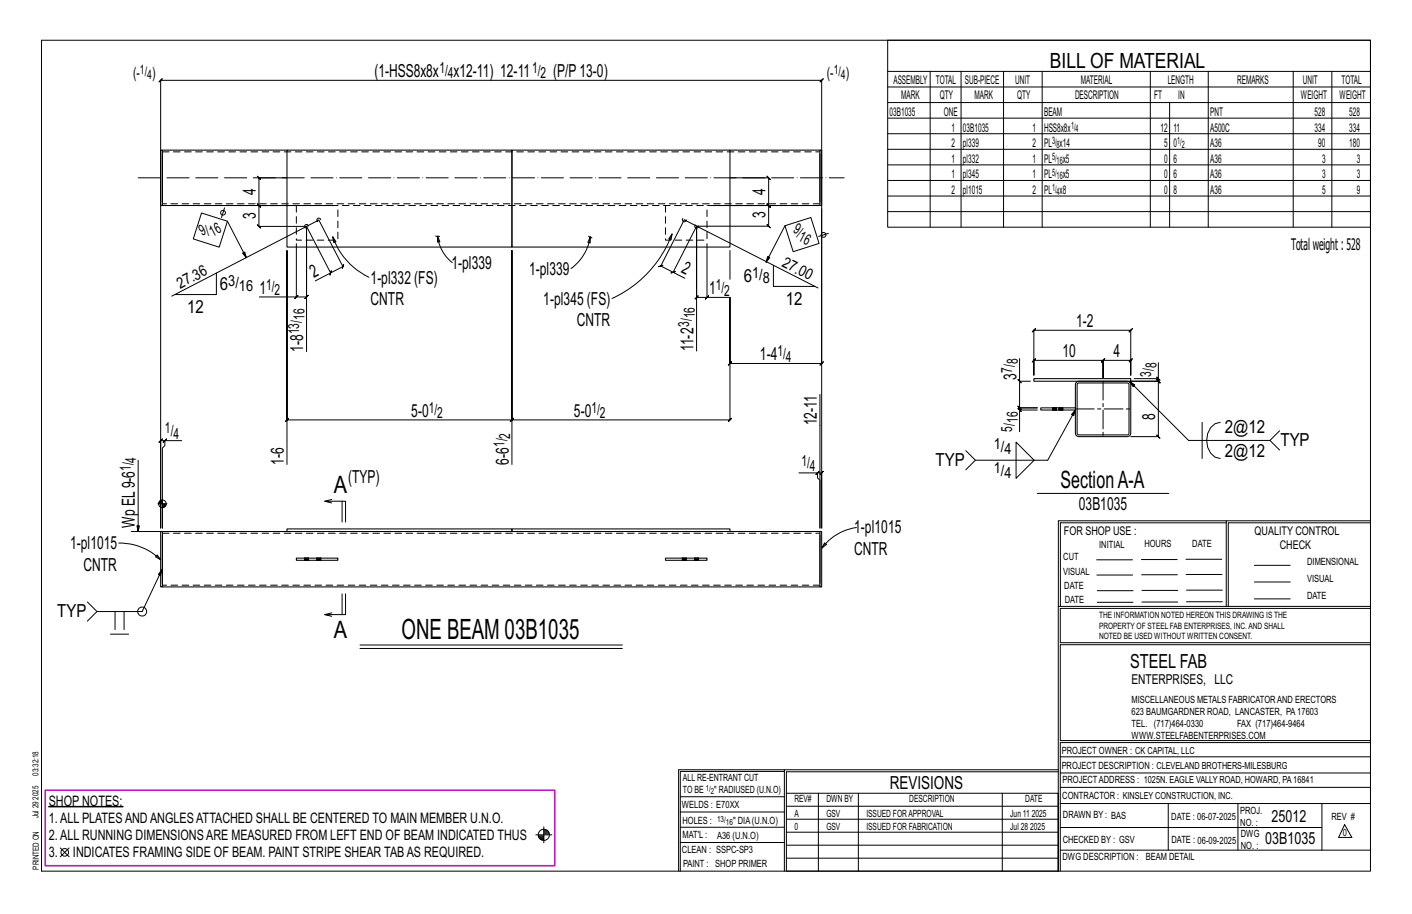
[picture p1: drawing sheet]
<svg xmlns="http://www.w3.org/2000/svg" width="432mm" height="279mm" viewBox="0 0 432 279" stroke-linecap="round" stroke-linejoin="round" font-family="sans-serif">
<path d="M14.9 246.5h22.7v.2h-22.7z" fill="#000" stroke="#000" stroke-width=".31"/>
<g fill="none" stroke="#000" stroke-width=".31">
<path d="M12.7 12.3h406.4v254h-406.4zM271.5 12.3h147.6v57.2h-147.6zM271.5 21.8h147.6M271.5 26.6h147.6M271.5 31.4h147.6M271.5 36.1h147.6M284.5 21.8v47.7M293.9 21.8v47.7M306.9 21.8v47.7M318.7 21.8v47.7M351.8 21.8v47.7M357.7 31.4v38.1"/>
<path d="M369.5 21.8v47.7M395.5 21.8v47.7M407.3 21.8v47.7M87.8 54.4h-8.6l-.5-.5 1 1-.5-.5v8.4l-.5-.5 1 1-.5-.5h23.1h-23.1l-.5-.5 1 1-.5-.5v6.4l-.5-.5 1 1-.5-.5h14.5l7.4 14.2-4.7 2.5M223.2 54.4h11.9l-.5-.5 1 1-.5-.5v8.4l-.5-.5 1 1-.5-.5h-17.8h17.8l-.5-.5 1 1-.5-.5v6.3l-.5-.5 1 1-.5-.5h-22.1M271.5 40.9h147.6M271.5 45.6h147.6M271.5 50.4h147.6M271.5 55.2h147.6M271.5 59.9h147.6M61.6 65.1l8 2.5-2.6 8-7.9-2.6zM68.7 63.5l-1 3"/>
<path d="M69.6 67.6l5.7 11.2-1.1-1.4 .6-.4 .5 1.8M90.6 74.5v16.3h-11.3M101.8 72.4l1 1.5-.7 .3zM101.8 72.4a21.6 21.6 0 0 0 11 12.3M133.2 72.1l.6 .1M133.8 72.2l.7 1.7-.7 .1zM133.8 72.2a12.1 12.1 0 0 0 4.5 8.1M133.8 72.2l.6 .1M156.6 76.6v65.4M180 72.2l.5 .3M180.5 72.5v1.8l-.7-.2zM180.5 72.5a14.8 14.8 0 0 1-5.9 9.6"/>
<path d="M180.5 72.5l.5 .3M205.5 71.5l-.3 1.8-.7-.3zM205.5 71.5a35.2 35.2 0 0 1-18.3 19.7M213 69.1v38.2M213 69.1l-7.2 14.1 3.6 1.9M213 69.1v21.8l-.5 .5 1-1-.5 .5h3.2M216.2 74.5v16.4h7M223.2 76.6v8.8zM240 69l8-2.5 2.5 7.9-7.9 2.5zM240 69l-5.7 11.2 .4-1.8 .7 .4-1.1 1.4M251.3 63.9v47.2l.5-.5-1 1 .5-.5h-28.1l.5-.5-1 1 .5-.5v-20.2v37.5l.5-.5-1 1 .5-.5h-66.6l.5-.5-1 1 .5-.5v-51.8v51.8l.5-.5-1 1 .5-.5h-68.8l.5-.5-1 1 .5-.5v-51.8v65.4M253.3 71.3l-2.9 1"/>
<path d="M271.5 64.7h147.6M66.2 83.5v6.5h-12.7M90.6 90.8l-.5 .5 1-1zM90.6 90.8h3.1l-.5 .5 1-1-.5 .5v-21.6v38.3M101.1 83.4l3.8-1.9-.2 .7 .4-1.4-.2 .7-7.4-14.2-45 23.2M101.3 82.8l-.4 1.3zM205.2 83.5l1.3-.5zM205.8 83.2l-3.7-1.9 .6-.2-1.3 .4 .7-.2 7.2-14.1 40.9 20.8M216.2 90.9l.5-.5-1 1zM236.5 81.1v6.5h12.7M311.3 116l1 1zM311.8 109.6v6.9h3.3"/>
<path d="M311.8 116.5v8.2l-.5-.5 1 1-.5-.5h5.4h-5.4l-.5-.5 1 1-.5-.5v.6M316.2 101l-.5 .5 1-1-.5 .5h29.6l-.5 .5 1-1-.5 .5v13.7v-4.5l.5-.5-1 1 .5-.5h-8.5l.5-.5-1 1 .5-.5v5.3v-5.3l.5-.5-1 1 .5-.5h-21.1l.5-.5-1 1 .5-.5v4.5zM345.5 116.7l1 1.5 .5-.6-1.5-.9 18 17.9h24.9l2.9-2.9M353.7 115.2l1 1zM354.2 115.7v.8l-.5-.5 1 1-.5-.5h-8.4h8.4l-.5-.5 1 1-.5-.5v17l-.5-.5 1 1-.5-.5h-8.4M354.2 110.9v4.8h-7.3M49.9 135.2l1-1zM50.4 134.7h-1.3l.5-.5-1 1 .5-.5v26.7v-136.8l-.5 .5 1-1-.5 .5h202.2l-.5 .5 1-1-.5 .5v136.8v-16.8l.5-.5-1 1 .5-.5h-1.3M55.6 134.7h-5.2v1.5l-.7 .7v24.5v-8.8M250.7 120.6v40.8v-14.6l-.7-.7v-1.5h-5.7M310.7 135.2l5.6 5.5-5.6 5.5zM311.3 124.8l1 1z"/>
<path d="M317.2 125.3h-5.4v6.7M328.9 125.3l-1.2 1.4 .6 .4 .6-1.8-8.5 15.4h-22.1l-3-2.9M367.6 129.1v11.1M373.2 129.1a5 5 0 0 0-4.2 5.5 5 5 0 0 0 4.2 5.6M388.4 134.6l2.9 3M42.3 140.7v21.8l-.4-1.8h.7l-.3 1.8M48.3 154h2.8M48.6 153.5v.5M48.8 153.2v.8M49 153v1M49.2 152.9v1.1M49.4 152.9v1.1"/>
<path d="M49.9 154v1.2M50.1 154v1.1M50.3 154v1M50.5 154v.8M50.7 154v.5M101.4 153.7l-2.1-.5h6.4v6.4M101.4 152.7l-2.1 .5M104.6 153.2v6.4M249.5 145.1l1-1zM298.3 140.7l-3 2.9M317.2 150.8h40.2M375 159.8h-50.7v25.6"/>
<path d="M375 159.2h-51.3l-.1 107.1M419.1 159.2h-44.1v26.2M419.1 159.8h-43.5v25.6M36.3 166a18 18 0 0 1 12.8 5.1M40.1 162.5h9.6M48.1 169.7l1 1.4-1.5-.9zM49.5 174.2l-1.1 1.4 .7 .3 .4-1.7-6 12.7h-13.9l-2.9-2.9M252.2 166l.5 .4-1.4 1.1zM261.9 161.3a16 16 0 0 0-10.6 6.2M335.4 171.1h10.9M335.4 175.8h11M349 171h11"/>
<path d="M349.1 175.7h11M362.7 171h10.9M362.7 175.6h11M383.6 172.8h11M383.6 177.9h11M29.6 186.9l-2.9 3M33.8 193.9h5.5M35.2 186.9v5.6M37.9 186.9v5.6M101.4 187.4l-2.1 .5M104.6 181.5v6.4M105.7 181.5v6.4h-6.4l2.1 .5"/>
<path d="M110.1 197.2h80.2M110.1 198.2h80.2M323.7 185.4h95.4M335.5 184.1h11M335.5 180.6h11M349.2 184h11M349.2 180.5h11M362.9 180.4h10.9M362.9 184h10.9M383.6 183.1h11M419.1 186h-94.9v10.5h94.9M419.1 197.1h-94.9v29.3h94.9v.6h-94.9v39.3"/>
<path d="M239.9 235.8h-31.9v30.5M239.9 235.3h-32.4v31M323.6 235.3h-83.7v31M323.6 235.9h-83.1v6.6M324.2 236.3h94.9M324.2 231.4h94.9M18.4 259.2l2.7 2.7M21.1 259.2l-2.7 2.7M163.8 255.2h5M164.6 255.5h1.7M164.7 255.8h1.6M164.8 256.1h1.5"/>
<path d="M165 256.4h1.3M165.4 256.6h.9M166.3 252.8v4.9M166.3 254.1h1.3M166.3 253.8h.9M166.3 254.6h1.6M166.3 254.3h1.5M166.3 254.9h1.7M208 252.9h31.9M208 257.5h31.9M208 243.6h31.9M208 248.2h31.9"/>
<path d="M240.5 242.5h83.1v23.8h-83.1zM240.5 258.4h83.1M240.5 254.4h83.1M240.5 250.4h83.1M240.5 246.5h83.1M250.3 242.5v23.8M262.5 242.5v23.8M306.5 242.5v23.8M324.2 253h80.1M324.2 245.6h94.9M324.2 259.9h94.9M324.2 240.7h94.9"/>
<path d="M357.3 245.6v14.3M378.6 245.6v14.3M404.3 245.6v14.3M411.2 252.1l2.2 3.9h-4zM240.5 262.3h83.1"/>
<circle cx="68.2" cy="65" r=".74"/>
<circle cx="251.8" cy="71.8" r=".74"/>
<circle cx="49.7" cy="154" r="1.16"/>
<circle cx="43.5" cy="186.9" r="1.38"/>
<circle cx="166.3" cy="255.2" r="1.71"/>
<circle cx="19.8" cy="260.6" r="1.17"/>
</g>
<path d="M13.8 241.6h155.8v23h-155.8z" fill="none" stroke="#f0f" stroke-width=".5"/>
<g fill="none" stroke="#000" stroke-width=".32">
<path d="M49.1 45.9h.6v16.9h-.6zM49.7 47v14.8M49.7 45.9h38.1M87.8 45.9h68.8v29.6h-68.8zM156.6 45.9h66.6v29.6h-66.6zM223.2 45.9h27.5M250.7 45.9h.6v16.9h-.6zM250.7 47v14.8M49.7 62.8h38.1M223.2 62.8h27.5M316.2 115.7h29.6v.8h-29.6zM329.2 116.9l.7-.4h14.8a1.06 1.06 0 0 1 1.1 1.1v14.8a1.06 1.06 0 0 1-1.1 1.1h-14.8a1.06 1.06 0 0 1-1-1.1v-14.8z"/>
<path d="M329.5 117.2l.4-.1 15.2 .1 .2 .4-.2 15.2-.4 .1-15.2-.1-.1-.4zM321.9 124.7h.1M321.9 125.3h.1M323.1 124.7h.1M323.1 125.3h.1M323.8 124.7h.1M323.8 125.3h.1M325 124.7h.1M325 125.3h.1M328.9 124.7h-10.6v.6h10.6M49.1 162.5h.6v16.9h-.6zM49.7 163.5v14.9"/>
<path d="M49.7 162.5h38.1M49.7 179.4h201M87.8 161.7h68.8v.8h-68.8zM90.6 170.6h12.7v.7h-12.7zM93.1 170.6h.1M93.1 171.3h.1M94.3 170.6h.1M94.3 171.3h.1M96.9 170.6h.1M96.9 171.3h.1M98.1 170.6h.1M98.1 171.3h.1"/>
<path d="M156.6 161.7h66.6v.8h-66.6zM203.5 170.6h12.7v.7h-12.7zM208.7 170.6h.1M208.7 171.3h.1M209.9 170.6h.1M209.9 171.3h.1M212.4 170.6h.1M212.4 171.3h.1M213.6 170.6h.1M213.6 171.3h.1M223.2 162.5h27.5M250.7 162.5h.6v16.9h-.6z"/>
<path d="M250.7 163.5v14.9"/>
</g>
<g fill="none" stroke="#000" stroke-width=".31" stroke-dasharray="2 1.4">
<path d="M49.7 46.4h201M87.8 62.8h135.4M90.6 62.8v10.6h12.7v-10.6M203.5 62.8v10.6h12.7v-10.6M250.7 62.3h-201M321.9 124.7v.6M321.9 124.7h.1M322.1 124.7l-.2 .6M322.2 124.7h-.1l-.2 .6M322.5 124.7h.2v.6h-.2zM322.5 124.7h-.3v.6h-.1M322.5 125.3h-.3"/>
<path d="M322.7 124.7h.2v.6h-.2M322.9 124.7v.6M323 124.7h.1M323.1 125.3h-.1M323.1 125.3v-.6M323.8 124.7v.6M323.8 124.7h.1M324 124.7l-.2 .6M324.2 124.7h-.2l-.1 .6M324.4 124.7h.2v.6h-.2zM324.4 124.7h-.2v.6h-.2M324.4 125.3h-.2"/>
<path d="M324.6 124.7h.2v.6h-.2M324.8 124.7v.6M325 124.7h.1M325 125.3h.1M325 125.3v-.6M49.7 163h201M93.1 170.6v.7M93.1 170.6h.1M93.3 170.6l-.2 .7M93.5 170.6h-.2l-.1 .7M93.7 170.6h.3v.7h-.3zM93.7 170.6h-.2v.7h-.2"/>
<path d="M93.7 171.3h-.2M94 170.6h.2v.7h-.2M94.2 170.6v.7M94.3 170.6h.1M94.3 171.3h.1M94.3 171.3v-.7M96.9 170.6v.7M96.9 170.6h.1M97.1 170.6l-.2 .7M97.3 170.6h-.2l-.1 .7M97.5 170.6h.2v.7h-.2zM97.5 170.6h-.2v.7h-.2"/>
<path d="M97.5 171.3h-.2M97.7 170.6h.2v.7h-.2M97.9 170.6v.7M98.1 170.6h.1M98.1 171.3h.1M98.1 171.3v-.7M208.7 170.6v.7M208.7 170.6h.1M208.8 170.6l-.1 .7M209 170.6h-.2l-.1 .7M209.3 170.6h.2v.7h-.2zM209.3 170.6h-.3v.7h-.2"/>
<path d="M209.3 171.3h-.3M209.5 170.6h.2v.7h-.2M209.7 170.6v.7M209.8 170.6h.1M209.9 171.3h-.1M209.9 171.3v-.7M212.4 170.6v.7M212.4 170.6h.1M212.6 170.6l-.2 .7M212.8 170.6h-.2l-.1 .7M213 170.6h.3v.7h-.3zM213 170.6h-.2v.7h-.2"/>
<path d="M213 171.3h-.2M213.3 170.6h.2v.7h-.2M213.5 170.6v.7M213.6 170.6h.1M213.6 171.3h.1M213.6 171.3v-.7M250.7 178.9h-201"/>
<circle cx="93.7" cy="69.2" r=".6"/>
<circle cx="97.5" cy="67.3" r=".6"/>
<circle cx="209.3" cy="67.2" r=".6"/>
<circle cx="213" cy="69.1" r=".6"/>
</g>
<path d="M42.3 54.4h215.9" fill="none" stroke="#000" stroke-width=".31" stroke-dasharray="6.8 1 0 1"/>
<path d="M337.3 116.5v17M328.9 125h16.9" fill="none" stroke="#000" stroke-width=".31" stroke-dasharray="5.8 1 1 1"/>
<text font-size="8.6" x="122.8" y="195.2">ONE BEAM 03B1035</text>
<g font-size="7.3">
<text x="324.3" y="149.1">SectionA-A</text>
<text x="102.1" y="150.8">A</text>
<text x="102.1" y="195.1">A</text>
</g>
<text font-size="6.4" x="321.1" y="20.7">BILL OF MATERIAL</text>
<text font-size="5.9" x="345.6" y="204.1">STEEL FAB</text>
<g font-size="5.5">
<text x="114.5" y="23.6">(1-HSS8x8x</text>
<text x="138.7" y="23.6">x12-11) 12-11</text>
<text x="169.1" y="23.6">(P/P13-0)</text>
<text x="78.2" y="59.6" transform="rotate(-90 78.2 59.6)">4</text>
<text x="234.1" y="59.6" transform="rotate(-90 234.1 59.6)">4</text>
<text x="78.2" y="67" transform="rotate(-90 78.2 67)">3</text>
<text x="234.1" y="66.5" transform="rotate(-90 234.1 66.5)">3</text>
<text x="138.1" y="82.3">1-pl339</text>
<text x="208.1" y="83.2" transform="rotate(27 208.1 83.2)">2</text>
<text x="67.2" y="88.5">6</text>
<text x="79.3" y="89.8">1</text>
<text x="96" y="85" transform="rotate(-27 96 85)">2</text>
<text x="113.3" y="86.7">1-pl332 (FS)</text>
<text x="161.8" y="84">1-pl339</text>
<text x="216.8" y="89.9">1</text>
<text x="227.4" y="86.1">6</text>
<text x="57.3" y="95.6">12</text>
<text x="113.3" y="93.2">CNTR</text>
<text x="166.1" y="93.2">1-pl345 (FS)</text>
<text x="240.3" y="93.2">12</text>
<text x="176.4" y="99.7">CNTR</text>
<text x="329.1" y="100">1-2</text>
<text x="92.8" y="107.5" transform="rotate(-90 92.8 107.5)">1-8</text>
<text x="212" y="107.3" transform="rotate(-90 212 107.3)">11-2</text>
<text x="232.4" y="110.1">1-4</text>
<text x="324.9" y="109.2">10</text>
<text x="340.5" y="109.2">4</text>
<text x="310.8" y="116" transform="rotate(-90 310.8 116)">3</text>
<text x="125.8" y="127.4">5-0</text>
<text x="175.5" y="127.4">5-0</text>
<text x="249.8" y="130" transform="rotate(-90 249.8 130)">12-11</text>
<text x="353.2" y="128.4" transform="rotate(-90 353.2 128.4)">8</text>
<text x="374.5" y="132.4">2@12</text>
<text x="391.6" y="136.4">TYP</text>
<text x="86.8" y="142" transform="rotate(-90 86.8 142)">1-6</text>
<text x="155.6" y="142" transform="rotate(-90 155.6 142)">6-6</text>
<text x="286.1" y="142.5">TYP</text>
<text x="374.5" y="139.7">2@12</text>
<text x="106.4" y="147.6">(TYP)</text>
<text x="329.9" y="155.8">03B1035</text>
<text x="41.3" y="161.4" transform="rotate(-90 41.3 161.4)">Wp EL9-6</text>
<text x="21.4" y="167.9">1-pl1015</text>
<text x="261.2" y="163.1">1-pl1015</text>
<text x="261.2" y="169.6">CNTR</text>
<text x="25.5" y="174.4">CNTR</text>
<text x="17.5" y="188.7">TYP</text>
<text x="272.2" y="241.1">REVISIONS</text>
</g>
<g font-size="5.1">
<text x="388.9" y="251.3">25012</text>
<text x="386.9" y="258.1">03B1035</text>
</g>
<text font-size="4.9" x="394.8" y="76.4">Totalweight : 528</text>
<g font-size="4.7">
<text x="40.7" y="23.7">(-</text>
<text x="46.5" y="23.7">)</text>
<text x="134.4" y="22.3">1/</text>
<text x="137" y="24">4</text>
<text x="162.7" y="22.3">1/</text>
<text x="165.3" y="24">2</text>
<text x="252.9" y="23.7">(-</text>
<text x="258.7" y="23.7">)</text>
<text x="242.3" y="70.8" transform="rotate(27 242.3 70.8)">9/</text>
<text x="61.9" y="72.2" transform="rotate(-27 61.9 72.2)">9/</text>
<text x="64.9" y="72.5" transform="rotate(-27 64.9 72.5)">16</text>
<text x="243.9" y="73.5" transform="rotate(27 243.9 73.5)">16</text>
<text x="238.9" y="81.3" transform="rotate(27 238.9 81.3)">27.00</text>
<text x="55.1" y="88.3" transform="rotate(-27 55.1 88.3)">27.36</text>
<text x="69.8" y="87.3">3/</text>
<text x="73.1" y="88.9">16</text>
<text x="81.4" y="88.5">1/</text>
<text x="218.9" y="88.7">1/</text>
<text x="230" y="84.8">1/</text>
<text x="233.3" y="86.5">8</text>
<text x="84" y="90.2">2</text>
<text x="221.5" y="90.3">2</text>
<text x="93.2" y="97.8" transform="rotate(-90 93.2 97.8)">16</text>
<text x="210.8" y="99.9" transform="rotate(-90 210.8 99.9)">3/</text>
<text x="212.4" y="97.3" transform="rotate(-90 212.4 97.3)">16</text>
<text x="91.5" y="102.2" transform="rotate(-90 91.5 102.2)">13/</text>
<text x="237.7" y="108.9">1/</text>
<text x="240.3" y="110.5">4</text>
<text x="309.6" y="114" transform="rotate(-90 309.6 114)">7/</text>
<text x="311.2" y="111.3" transform="rotate(-90 311.2 111.3)">8</text>
<text x="353.7" y="112.6" transform="rotate(-90 353.7 112.6)">8</text>
<text x="352" y="115.2" transform="rotate(-90 352 115.2)">3/</text>
<text x="131.1" y="126.1">1/</text>
<text x="133.7" y="127.8">2</text>
<text x="180.9" y="126.1">1/</text>
<text x="183.5" y="127.8">2</text>
<text x="309.6" y="132" transform="rotate(-90 309.6 132)">5/</text>
<text x="311.2" y="129.4" transform="rotate(-90 311.2 129.4)">16</text>
<text x="50.5" y="132.5">1/</text>
<text x="53.1" y="134.1">4</text>
<text x="154.3" y="136.7" transform="rotate(-90 154.3 136.7)">1/</text>
<text x="156" y="134.1" transform="rotate(-90 156 134.1)">2</text>
<text x="303.9" y="137.2">1/</text>
<text x="41.7" y="141.4" transform="rotate(-90 41.7 141.4)">4</text>
<text x="245.1" y="142.3">1/</text>
<text x="247.7" y="144">4</text>
<text x="307.2" y="138.9">4</text>
<text x="40" y="144" transform="rotate(-90 40 144)">1/</text>
<text x="303.9" y="144.5">1/</text>
<text x="307.2" y="146.2">4</text>
</g>
<g font-size="4.4">
<text x="14.9" y="251.5">1.ALL PLATESANDANGLESATTACHED SHALL BE CENTERED TO MAIN MEMBER U.N.O.</text>
<text x="14.9" y="246.3">SHOP NOTES:</text>
<text x="14.9" y="256.7">2.ALL RUNNING DIMENSIONSARE MEASURED FROM LEFT END OF BEAM INDICATED THUS</text>
<text x="14.9" y="262">3.</text>
<text x="22.3" y="262">INDICATES FRAMING SIDE OF BEAM. PAINT STRIPE SHEAR TABAS REQUIRED.</text>
</g>
<text font-size="4.2" x="346" y="209.1">ENTERPRISES, LLC</text>
<g font-size="4">
<text x="42.8" y="22.7">1/</text>
<text x="254.9" y="22.7">1/</text>
<text x="45" y="24.1">4</text>
<text x="257.2" y="24.1">4</text>
</g>
<g font-size="3.7">
<text x="273.2" y="25.6">ASSEMBLY</text>
<text x="286.2" y="25.6">TOTAL</text>
<text x="295.1" y="25.6">SUB-PIECE</text>
<text x="310.4" y="25.6">UNIT</text>
<text x="330.5" y="25.6">MATERIAL</text>
<text x="357.1" y="25.6">LENGTH</text>
<text x="378.3" y="25.6">REMARKS</text>
<text x="398.4" y="25.6">UNIT</text>
<text x="410.2" y="25.6">TOTAL</text>
<text x="272.1" y="35.5">03B1035</text>
<text x="275.6" y="30.4">MARK</text>
<text x="287.4" y="30.4">QTY</text>
<text x="288.6" y="35.5">ONE</text>
<text x="298" y="30.4">MARK</text>
<text x="311" y="30.4">QTY</text>
<text x="319.3" y="35.5">BEAM</text>
<text x="328.7" y="30.4">DESCRIPTION</text>
<text x="353" y="30.4">FT</text>
<text x="360.3" y="30.4">IN</text>
<text x="370.1" y="35.5">PNT</text>
<text x="397.8" y="30.4">WEIGHT</text>
<text x="402" y="35.5">528</text>
<text x="409.6" y="30.4">WEIGHT</text>
<text x="412.6" y="35.5">528</text>
<text x="290.9" y="40.2">1</text>
<text x="294.5" y="40.2">03B1035</text>
<text x="315.8" y="40.2">1</text>
<text x="319.3" y="40.2">HSS8x8x</text>
<text x="354.9" y="40.2">12</text>
<text x="358.9" y="40.2">11</text>
<text x="370.1" y="40.2">A500C</text>
<text x="402" y="40.2">334</text>
<text x="412.6" y="40.2">334</text>
<text x="290.9" y="45">2</text>
<text x="294.5" y="45">pl339</text>
<text x="315.8" y="45">2</text>
<text x="319.3" y="45">PL x14</text>
<text x="356" y="45">5</text>
<text x="358.9" y="45">0</text>
<text x="370.1" y="45">A36</text>
<text x="403.2" y="45">90</text>
<text x="412.6" y="45">180</text>
<text x="290.9" y="49.7">1</text>
<text x="294.5" y="49.7">pl332</text>
<text x="315.8" y="49.7">1</text>
<text x="319.3" y="49.7">PL</text>
<text x="325" y="49.7">x5</text>
<text x="356" y="49.7">0</text>
<text x="358.9" y="49.7">6</text>
<text x="370.1" y="49.7">A36</text>
<text x="404.3" y="49.7">3</text>
<text x="415" y="49.7">3</text>
<text x="290.9" y="54.5">1</text>
<text x="290.9" y="59.3">2</text>
<text x="294.5" y="54.5">pl345</text>
<text x="294.5" y="59.3">pl1015</text>
<text x="315.8" y="54.5">1</text>
<text x="315.8" y="59.3">2</text>
<text x="319.3" y="54.5">PL</text>
<text x="319.3" y="59.3">PL x8</text>
<text x="325" y="54.5">x5</text>
<text x="356" y="54.5">0</text>
<text x="356" y="59.3">0</text>
<text x="358.9" y="54.5">6</text>
<text x="358.9" y="59.3">8</text>
<text x="370.1" y="54.5">A36</text>
<text x="370.1" y="59.3">A36</text>
<text x="404.3" y="54.5">3</text>
<text x="404.3" y="59.3">5</text>
<text x="415" y="54.5">3</text>
<text x="415" y="59.3">9</text>
<text x="325.3" y="163.4">FOR SHOP USE :</text>
<text x="383.7" y="163.4">QUALITY CONTROL</text>
<text x="391.4" y="167.8">CHECK</text>
</g>
<g font-size="3.1">
<text x="327.5" y="39.4">1/</text>
<text x="328.9" y="40.5">4</text>
<text x="321.7" y="44.1">3/</text>
<text x="323.1" y="45.3">8</text>
<text x="360" y="44.1">1/</text>
<text x="361.4" y="45.3">2</text>
<text x="321.7" y="48.9">5/</text>
<text x="321.7" y="53.7">5/</text>
<text x="323.1" y="50">16</text>
<text x="321.7" y="58.4">1/</text>
<text x="323.1" y="54.8">16</text>
<text x="323.1" y="59.5">4</text>
<text x="336.2" y="167.4">INITIAL</text>
<text x="350" y="167.1">HOURS</text>
<text x="364.6" y="167.2">DATE</text>
<text x="325.2" y="171.3">CUT</text>
<text x="399.8" y="172.8">DIMENSIONAL</text>
<text x="325.1" y="175.8">VISUAL</text>
<text x="399.8" y="177.9">VISUAL</text>
<text x="325.5" y="180">DATE</text>
<text x="325.7" y="184.4">DATE</text>
<text x="399.8" y="183.1">DATE</text>
<text x="346" y="215">MISCELLANEOUS METALS FABRICATORAND ERECTORS</text>
<text x="346" y="218.6">623 BAUMGARDNER ROAD, LANCASTER, PA17603</text>
<text x="346" y="225.8">WWW.STEELFABENTERPRISES.COM</text>
<text x="346" y="222.2">TEL. (717)464-0330</text>
<text x="378.3" y="222.2">FAX (717)464-9464</text>
<text x="324.7" y="230.5">PROJECT OWNER : CK CAPITAL, LLC</text>
<text x="208.8" y="238.8">ALL RE-ENTRANT CUT</text>
<text x="324.7" y="235.1">PROJECT DESCRIPTION : CLEVELAND BROTHERS-MILESBURG</text>
<text x="324.9" y="239.5">PROJECTADDRESS : 1025N. EAGLE VALLY ROAD, HOWARD, PA16841</text>
<text x="208.8" y="242.5">TO BE</text>
<text x="218.4" y="242.5">&quot; RADIUSED (U.N.O)</text>
<text x="242.9" y="245.3">REV#</text>
<text x="252.7" y="245.3">DWN BY</text>
<text x="278.1" y="245.3">DESCRIPTION</text>
<text x="313.5" y="245.3">DATE</text>
<text x="324.9" y="244.2">CONTRACTOR : KINSLEY CONSTRUCTION, INC.</text>
<text x="208.5" y="247">WELDS : E70XX</text>
<text x="208.7" y="251.7">HOLES :</text>
<text x="224.2" y="251.8">&quot; DIA(U.N.O)</text>
<text x="242.9" y="249.9">A</text>
<text x="252.7" y="249.9">GSV</text>
<text x="264.9" y="249.9">ISSUED FORAPPROVAL</text>
<text x="309" y="249.9">Jun 11</text>
<text x="315.5" y="249.9">2025</text>
<text x="325.1" y="250">DRAWN BY : BAS</text>
<text x="358.2" y="250.5">DATE : 06-07-2025</text>
<text x="379.3" y="248.9">PROJ.</text>
<text x="407.2" y="250.5">REV #</text>
<text x="208.7" y="256.3">MAT'L :</text>
<text x="219.3" y="256.4">A36 (U.N.O)</text>
<text x="242.9" y="253.8">0</text>
<text x="252.7" y="253.8">GSV</text>
<text x="264.9" y="253.8">ISSUED FOR FABRICATION</text>
<text x="309" y="253.8">Jul 28</text>
<text x="315" y="253.8">2025</text>
<text x="325" y="257.6">CHECKED BY : GSV</text>
<text x="358.3" y="257.7">DATE : 06-09-2025</text>
<text x="379.3" y="252.5">NO. :</text>
<text x="379.5" y="255.9">DWG</text>
<text x="410.6" y="255.5">0</text>
<text x="208.6" y="260.7">CLEAN : SSPC-SP3</text>
<text x="324.9" y="262.9">DWG DESCRIPTION :</text>
<text x="350.4" y="263">BEAM DETAIL</text>
<text x="379.5" y="259.5">NO. :</text>
<text x="208.9" y="265">PAINT : SHOP PRIMER</text>
</g>
<g font-size="2.7">
<text x="336.1" y="189">THE INFORMATION NOTED HEREON THIS DRAWING IS THE</text>
<text x="336.1" y="195.4">NOTED BE USED WITHOUT WRITTEN CONSENT.</text>
<text x="336.1" y="192.2">PROPERTY OF STEEL FAB ENTERPRISES, INC.AND SHALL</text>
</g>
<g font-size="2.6">
<text x="215.9" y="241.8">1/</text>
<text x="217.4" y="242.7">2</text>
<text x="219.3" y="251.1">13/</text>
<text x="222" y="252.1">16</text>
</g>
<g font-size="2.5">
<text x="11.7" y="237.1" transform="rotate(-90 11.7 237.1)">03:32:18</text>
<text x="11.8" y="244.4" transform="rotate(-90 11.8 244.4)">2025</text>
<text x="11.8" y="250.1" transform="rotate(-90 11.8 250.1)">Jul 29</text>
<text x="11.9" y="265.8" transform="rotate(-90 11.9 265.8)">PRINTED ON</text>
</g>
</svg>
